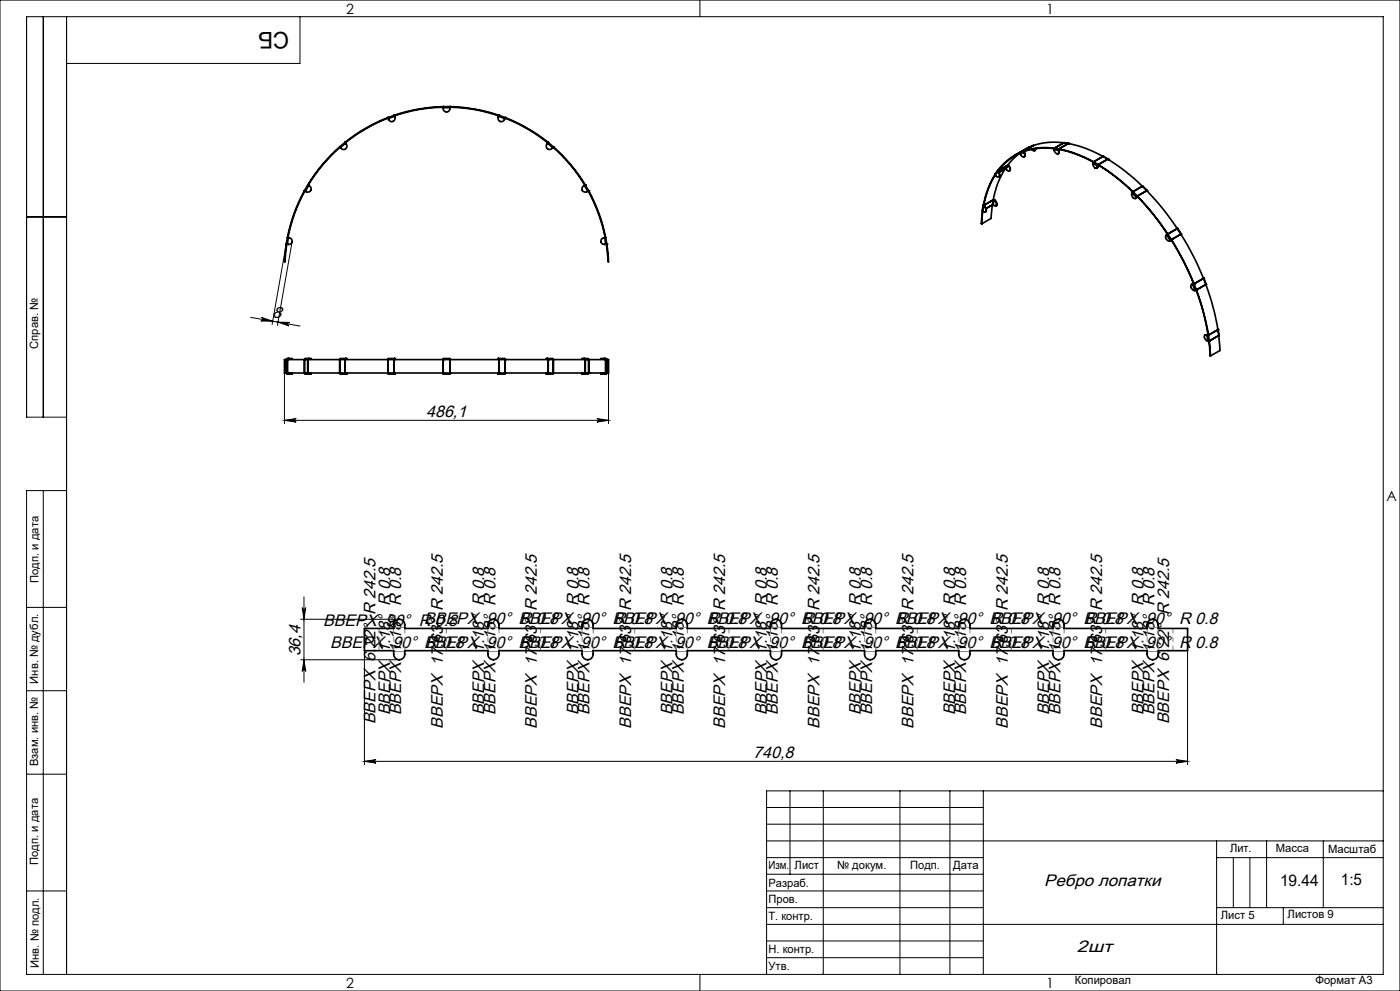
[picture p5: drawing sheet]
<svg xmlns="http://www.w3.org/2000/svg" width="420mm" height="297mm" viewBox="0 0 420 297" stroke-linecap="round" stroke-linejoin="round" font-family="sans-serif">
<g fill="none" stroke="#000" stroke-width=".3">
<path d="M0 0h420v297h-420zM13 5v120M20 5v287M90 5v14h-70M210 0v5M8 65h12M85.9 73.2l-4.3 24.1M87.6 72.5l-4.4 25M75.2 95.1l14.8 2.6M78.5 95.1l3.3 1.2-3.6-.1a.54 .54 0 0 0 .7-.4 .54 .54 0 0 0-.4-.7zM83.4 96.6h3.5a.54 .54 0 0 0-.6 .4 .54 .54 0 0 0 .4 .7zM85.3 111.8v15.2"/>
<path d="M182.6 111.8v15.2M20 125h-12v-120h407v287h-407v-145h12M85.3 126l3.6-.6a.53 .53 0 0 0-.6 .6 .53 .53 0 0 0 .6 .5zM85.3 126h97.3M179.1 125.4l3.5 .6-3.5 .5a.53 .53 0 0 0 .5-.5 .53 .53 0 0 0-.5-.6zM13 147v145M91.2 178.9v25.6M8 182h12M90.2 197.7h29.6M90.2 185.6h29.6M90.7 182.1a.53 .53 0 0 0 .5 .5 .53 .53 0 0 0 .5-.5l-.5 3.5zM91.2 197.7l.5 3.5a.53 .53 0 0 0-.5-.5 .53 .53 0 0 0-.5 .5z"/>
<path d="M109.3 195v34.2M356.3 195v34.2M8 207h12M8 232h12M109.3 228.2l3.5-.6a.53 .53 0 0 0-.5 .6 .53 .53 0 0 0 .5 .5zM109.3 228.2h247M237 237v25M247 237v55M270 237v55M285 237v55M295 237v55M352.8 227.6l3.5 .6-3.5 .5a.53 .53 0 0 0 .5-.5 .53 .53 0 0 0-.5-.6z"/>
<path d="M415 237h-185v55M230 257h65M230 242h65M230 247h65M230 252h185M365 252v40M365 257h50M370 257v15M375 257v15M380 252v20M397 252v20M8 267h12"/>
<path d="M230 262h65M230 267h65M230 272h65M230 277h185M365 272h50M385 272v5M210 292v5M230 282h65M230 287h65"/>
</g>
<g fill="none" stroke="#808080" stroke-width=".3" stroke-dasharray="15.2 1.3 1.3 1.3">
<path d="M118.1 188h3.3M121.5 195.3h-3.4M146.4 188h3.3M149.7 195.3h-3.3M174.6 188h3.4M178 195.3h-3.4M202.9 188h3.3M206.2 195.3h-3.3M231.1 188h3.4M234.5 195.3h-3.4M259.4 188h3.3M262.7 195.3h-3.3"/>
<path d="M287.7 188h3.3M291 195.3h-3.3M315.9 188h3.3M319.2 195.3h-3.3M344.2 188h3.3M347.5 195.3h-3.3"/>
</g>
<g fill="none" stroke="#808080" stroke-width=".3" stroke-dasharray="15.2 1.3 1.3 1.3" stroke-dashoffset="13.8">
<path d="M113.7 188.3v6.7M118.1 188.3v6.7M121.5 195v-6.7M133.9 195v-6.7M146.4 188.3v6.7M149.7 195v-6.7M162.2 188.3v6.7M174.6 188.3v6.7M178 195v-6.7M190.4 188.3v6.7M202.9 188.3v6.7M206.2 195v-6.7"/>
<path d="M218.7 188.3v6.7M231.1 188.3v6.7M234.5 195v-6.7M246.9 188.3v6.7M259.4 188.3v6.7M262.7 195v-6.7M275.2 188.3v6.7M287.6 188.3v6.7M291 195v-6.7M303.4 188.3v6.7M315.9 188.3v6.7M319.2 195v-6.7"/>
<path d="M331.7 188.3v6.7M344.2 188.3v6.7M347.5 195v-6.7M351.9 195v-6.7"/>
</g>
<g fill="#000">
<path d="M83.4 96.6h3.5a.54 .54 0 0 0-.6 .4 .54 .54 0 0 0 .4 .7zM78.5 95.1l3.3 1.2-3.6-.1a.54 .54 0 0 0 .7-.4 .54 .54 0 0 0-.4-.7z"/>
<path d="M85.3 126l3.6-.6a.53 .53 0 0 0-.6 .6 .53 .53 0 0 0 .6 .5zM179.1 125.4l3.5 .6-3.5 .5a.53 .53 0 0 0 .5-.5 .53 .53 0 0 0-.5-.6zM109.3 228.2l3.5-.6a.53 .53 0 0 0-.5 .6 .53 .53 0 0 0 .5 .5zM352.8 227.6l3.5 .6-3.5 .5a.53 .53 0 0 0 .5-.5 .53 .53 0 0 0-.5-.6z"/>
<path d="M91.2 197.7l.5 3.5a.53 .53 0 0 0-.5-.5 .53 .53 0 0 0-.5 .5zM90.7 182.1a.53 .53 0 0 0 .5 .5 .53 .53 0 0 0 .5-.5l-.5 3.5z"/>
</g>
<g fill="none" stroke="#000" stroke-width=".5">
<path d="M116.4 35.2l.1 .3M116.4 35.2h.1M116.4 35.2a50.4 50.4 0 0 0-12.9 7.5M116.4 35.2l.1 .2M116.5 35.4h.1M116.5 35.4a49.4 49.4 0 0 0-12.9 7.4M118.3 34.6l.1 .3M118.3 34.6h.1M118.3 34.6l-1.9 .6M118.3 34.6v.1M118.3 34.7h.1M118.4 34.9a1.03 1.03 0 0 1-.5 1.5 1.03 1.03 0 0 1-1.4-.9"/>
<path d="M118.4 34.9l-1.9 .6M133 32v.3M133 32.3a1.03 1.03 0 0 0 1 1.2 1.03 1.03 0 0 0 1-1.2M133 32a49.1 49.1 0 0 0-14.7 2.6M133 32.1a47.2 47.2 0 0 0-14.7 2.6M133 32h.1M133 32.1h.1M133 32.3h2M133 32h2M133 32v.1M135 32v.3M135 32.1h.1"/>
<path d="M135 32h.1M135 32.1a47.2 47.2 0 0 1 14.6 2.6M135 32a48.7 48.7 0 0 1 14.6 2.6M135 32v.1M149.5 34.9a1.03 1.03 0 0 0 .5 1.5 1.03 1.03 0 0 0 1.4-.9M149.5 34.9l1.9 .6M149.6 34.7h.1M149.6 34.6l-.1 .3M149.6 34.6h.1M149.6 34.6l2 .6M149.6 34.6v.1M151.5 35.4a49.4 49.4 0 0 1 12.9 7.4"/>
<path d="M151.5 35.4h.1M151.6 35.2l-.2 .3M151.6 35.2a50.4 50.4 0 0 1 12.9 7.5M151.6 35.2h.1M151.6 35.2l-.1 .2M91.3 57.1l.3 .2M91.3 57.1a47.9 47.9 0 0 0-5.1 14.1M91.3 57.1h.1M91.3 57.1l.2 .1M91.5 57.2a47.1 47.1 0 0 0-5.1 14M91.5 57.2h.1M92.3 55.4l.3 .2"/>
<path d="M92.3 55.4h.1M92.3 55.4l-1 1.7M92.3 55.4l.2 .1M92.5 55.5h.1M92.6 55.6a1.02 1.02 0 0 1 .6 1.5 1.02 1.02 0 0 1-1.6 .2M92.6 55.6l-1 1.7M101.9 44l.2 .2M101.9 44a50.8 50.8 0 0 0-9.6 11.4M101.9 44h.1M101.9 44l.1 .1M102 44.1a48.3 48.3 0 0 0-9.5 11.4M102 44.1h.1"/>
<path d="M103.5 42.7l.1 .2M103.5 42.7h.1M103.5 42.7l-1.6 1.3M103.5 42.7l.1 .1M103.5 42.8h.1M103.6 42.9a1.03 1.03 0 0 1 .1 1.6 1.03 1.03 0 0 1-1.6-.3M103.6 42.9l-1.5 1.3M164.3 42.9a1.04 1.04 0 0 0-.1 1.7 1.04 1.04 0 0 0 1.6-.4M164.3 42.9l1.5 1.3M164.4 42.8h.1M164.5 42.7l-.2 .2M164.5 42.7h.1"/>
<path d="M164.5 42.7l1.5 1.3M164.5 42.7l-.1 .1M165.9 44.1h.1M165.9 44.1a49.3 49.3 0 0 1 9.5 11.4M166 44l-.2 .2M166 44h.1M166 44a49.4 49.4 0 0 1 9.6 11.4M166 44l-.1 .1M175.3 55.6a1.03 1.03 0 0 0-.6 1.5 1.03 1.03 0 0 0 1.6 .2M175.3 55.6l1 1.7M175.4 55.5h.1M175.6 55.4l-.3 .2"/>
<path d="M175.6 55.4h.1M175.6 55.4l1 1.7M175.6 55.4l-.2 .1M176.5 57.2a49.8 49.8 0 0 1 5 14M176.5 57.2h.1M176.6 57.1l-.3 .2M176.6 57.1a49.2 49.2 0 0 1 5.1 14.1M176.6 57.1h.1M176.6 57.1l-.1 .1M298 59.9h.2M298 59.9l-2.9 1.7M298 59.9h.1"/>
<path d="M298 59.9l-.3 1.5M298 59.8l.3 .1M298.2 59.9l-.2 1.5M298.2 59.9l.2 .2M298.3 59.9h-.1M298.3 59.9l.2 .1M298.5 52.2a26 26 0 0 0-3.5 9.3M298.6 52.5a.82 .82 0 0 0 1.2 .4M298.6 52.5a25.2 25.2 0 0 0-3.5 9.1M299.3 51.1l-.7 1v.4M299.3 51.5l-.7 1M299.3 51.5l.2 .2"/>
<path d="M299.3 51.1v.4M299.3 51.1h.1M299.3 51.1l.1 .1M299.4 51.2v.2M299.4 51.2h.1M299.4 51.4l-.1 .1M299.4 51.4l.2 .2M299.4 51.2v.1M299.5 51.7l.3 .6v.6M299.6 51.6l.3 .7v.6M299.6 51.6l-.1 .1M299.8 53l-.2 .1"/>
<path d="M299.9 52.9l-.1 .1M299.9 52.9h-.1M301.6 50.6h.1M301.6 50.6a25 25 0 0 0-3.6 9.3M301.6 50.6l.2 .1M301.6 50.6l-2 1.1M301.8 50.7a.79 .79 0 0 0 1.1 .4M302.3 49.6l1.4-1.7 2.3-2a17.1 17.1 0 0 0-6.6 5.3M302.3 49.6h.1M302.3 49.6h.2M302.3 49.6l-2.9 1.6M302.3 49.6l-.7 1"/>
<path d="M302.4 49.4l.2 .2M302.5 49.6l-.7 1.1M302.5 49.6l.1 .2M302.6 49.6h-.1M302.6 49.6l.2 .2M302.6 49.8l.4 .9-.1 .4M302.8 49.8l.3 .7-.1 .5M302.8 49.8h-.2M302.9 51.1l-.1 .1M303 51l-.1 .1M306.1 45.7h.1M306.1 45.7a17.4 17.4 0 0 0-6.8 5.4"/>
<path d="M306.1 45.7l-.1 .4M307.1 45.6l-1.1 .5M307.1 45.6l.2 .3M307.2 45.3l-.1 .3M307.2 45.3h.1M307.2 45.3l.1 .1M307.2 45.3l-1.1 .4M307.2 45.6h-.1M307.2 45.6l.2 .3M307.3 45.9v.2a.61 .61 0 0 1-.2 .9 .61 .61 0 0 1-.8-.5l-.3-.4M307.3 45.4l-.1 .2M307.3 45.4h.1"/>
<path d="M307.4 45.9v.1a.63 .63 0 0 1-.2 1M307.4 45.9h-.1M309 44h.1M309 44l-4.6 2.5M309 44l-2.9 1.7M309.5 44.8l.8 .4M310 43.6h.1M310.1 43.6l-1.1 .4M310.1 43.6l-2.9 1.7M310.6 44.6l-.3 .6M310.7 44.6l-.3 .6M316.2 44.8l.4 1a.55 .55 0 0 0 .8 .3 .55 .55 0 0 0 .2-.8"/>
<path d="M316.2 44.8l1.3 .2M316.2 44.6a19.1 19.1 0 0 0-8.9 .8M316.3 44.4l-.1 .4M316.3 44.4h.1M316.3 44.4a19.6 19.6 0 0 0-9.1 .9M316.3 44.4l1.4 .2M317.5 45l.1 .3M317.6 45h-.1M317.6 45l.1 .3M317.7 44.6a35.8 35.8 0 0 1 10.4 3.9M317.7 44.6l-.2 .4M317.7 44.6h.1"/>
<path d="M317.7 44.6v.2M317.7 44.8a34.3 34.3 0 0 1 10.3 3.8M317.7 44.8l-.1 .2M317.7 44.8h.1M317.7 45.3v.4l-.3 .4M317.7 45.3h-.1M319.2 42.8h.1M319.2 42.8a20 20 0 0 0-9.1 .8M319.2 42.8l-2.9 1.6M319.2 42.8l1.4 .2M319.2 42.8l1.3 .2M320.5 43a34.9 34.9 0 0 1 10.4 3.9"/>
<path d="M320.5 43h.1M320.5 43h.2M320.5 43l-2.8 1.6M327.8 48.9l.4 1.1a.55 .55 0 0 0 .5 .5 .55 .55 0 0 0 .5-.6M327.8 48.9l1.4 .8M328.1 48.5l-.3 .4M328.1 48.5h.1M328.1 48.5l1.4 .9M329.2 49.7v.2M329.4 49.9l-.4 .5M329.4 49.7h-.2M329.4 49.7v.2"/>
<path d="M329.4 49.9h-.2M329.5 49.4a57.6 57.6 0 0 1 10.4 8.1M329.5 49.5a57.7 57.7 0 0 1 10.3 8M329.5 49.4l-.3 .3M329.5 49.5l-.1 .2M329.5 49.4h.1M329.5 49.5h.1M329.5 49.4v.1M330.9 46.9h.1M330.9 46.9l1.6 .8M330.9 46.9l-2.8 1.6M330.9 46.9l1.4 .8"/>
<path d="M332.3 47.7a57.6 57.6 0 0 1 10.4 8.1M332.3 47.7h.1M332.3 47.7l.2 .1M332.3 47.7l-2.8 1.7M332.5 47.8h.1M339.6 57.8a1.11 1.11 0 0 0 .1 1.2 1.11 1.11 0 0 0 1.1 .4l.1-.1M339.6 57.8l1.3 1.3M339.9 57.5h.1M339.9 57.5l-.3 .3M339.9 57.5l1.3 1.3M340.9 59.1v.2M341 59.2l-.3 .3"/>
<path d="M341 59.2l-.1 .1M341 59.1h-.1M341 59.1v.1M341.2 58.9a74.9 74.9 0 0 1 9.1 11.3M341.2 58.9l-.2 .2M341.2 58.9h.1M341.2 58.8a81.1 81.1 0 0 1 9.1 11.3M341.2 58.8l-.3 .3M341.2 58.8h.1M341.2 58.8v.1M342.7 55.8h.1M342.7 55.8l-2.8 1.7"/>
<path d="M342.7 55.8l1.5 1.3M342.7 55.8l1.3 1.3M344 57.1a74.9 74.9 0 0 1 9.2 11.4M344 57.1h.1M344 57.1l.2 .1M344 57.1l-2.8 1.7M344.2 57.2l-.1 .1M344.2 57.2v.1M85.9 73.2h.3M85.9 73.2l-.6 5.2h.2l.5-5.2M85.9 73.2h.1M86 73.2h.1"/>
<path d="M86.2 71.2h.3M86.2 71.2h.1M86.2 71.2l-.3 2M86.2 71.2h.2M86.4 71.2h.1M86.5 71.2a1.04 1.04 0 0 1 1.1 1.2 1.04 1.04 0 0 1-1.4 .8M86.5 71.2l-.3 2M181.4 71.2a1.03 1.03 0 0 0-1.1 1.2 1.03 1.03 0 0 0 1.4 .8M181.4 71.2l.3 2M181.5 71.2h.1M181.5 71.2h.2M181.7 71.2h.1"/>
<path d="M181.7 71.2h-.3M181.7 71.2l.3 2M181.9 73.2l.7 5.2-.6-5.2M181.9 73.2h.1M182 73.2h-.3M182 73.2h.1M294.7 63.2l-.2 3.9M294.9 63.3l-.4 3.8M294.9 61.6l-.1 1.6M295 61.5v.3M295 61.5h.1M295 61.5l.1 .1"/>
<path d="M295 61.8l-.2 1.4M295 61.8l.2 .1M295.1 61.6v.1M295.1 61.6h.1M295.1 61.7l-.1 .1M295.1 61.7l.2 .1M295.2 61.9l.4 .4 .2 .9M295.3 61.8l.5 .6 .1 .7M295.3 61.8l-.1 .1M295.8 63.2a.54 .54 0 0 1-.5 .4 .54 .54 0 0 1-.5-.4M295.9 63.1l-.3 .4M295.9 63.1l-.1 .1"/>
<path d="M297.7 61.4h.1M297.7 61.4l-.3 4-2.9 1.7M297.7 61.4h.3M297.7 61.4l-1.9 1.1M298.4 60.1l.4 .6 .1 .7M298.5 60l.4 .5 .2 .8M298.5 60l-.1 .1M298.9 61.4a.51 .51 0 0 1-.4 .4 .51 .51 0 0 1-.5-.4M299.1 61.3l-.3 .4M299.1 61.3l-.2 .1M350 70.4a1.02 1.02 0 0 0-.1 1.2 1.02 1.02 0 0 0 1.1 .5M350 70.4l1 1.7"/>
<path d="M350.3 70.2l-.3 .2M350.3 70.1v.1M350.3 70.2l1.1 1.6M351 72.1l-.1 .1M351.4 71.9a83 83 0 0 1 6.7 13.2M351.4 71.9l-.4 .2M351.4 71.9h.1M351.4 71.8a80.1 80.1 0 0 1 6.8 13.3M351.4 71.8l-.4 .3M351.4 71.8h.1M351.4 71.8v.1M353.2 68.5h.1"/>
<path d="M353.2 68.5l1.2 1.6M353.2 68.5l-2.9 1.6M353.2 68.5l-2.9 1.7M353.2 68.5l1.1 1.7M354.3 70.2a81.6 81.6 0 0 1 6.7 13.2M354.3 70.2h.1M354.3 70.2l-2.9 1.6M357.6 85.2l-.1 .1M357.6 85.2a1.1 1.1 0 0 0-.2 1.2 1.1 1.1 0 0 0 1.1 .7M357.6 85.2h.2M357.8 85.2h-.2M357.8 85.2l.7 1.9"/>
<path d="M357.9 85.2h-.1M357.9 85.2h-.3M358.1 85.1l-.2 .1M358.1 85.1h.1M358.2 85.1l-.4 .1M358.2 85.1h.1M358.2 85.1l.7 1.8M358.8 87a68.5 68.5 0 0 1 3.6 13.4M358.9 86.9h.1M358.9 86.9a71.3 71.3 0 0 1 3.6 13.5M358.9 86.9l-.4 .2M361 83.4h.1"/>
<path d="M361 83.4l-2.8 1.7M361 83.4l.7 1.9M361.1 83.4l.6 1.9M361.7 85.3a72.6 72.6 0 0 1 3.7 13.5M361.7 85.3h.1M361.7 85.3l-2.8 1.6M365.3 98.6h.1M365.4 98.8h.1M365.4 98.6v.2M365.4 98.8l-2.9 1.6M365.4 98.8l.2 1.7M365.4 98.7l.2 1.8"/>
<path d="M85.9 111.8l.2 .3h.7M85.9 111.8h.1M85.9 107.8h.1M85.9 107.8h-.6v4h.6M85.9 111.8h.3M85.9 107.8h.3M85.9 107.8v4M86.2 111.8h5.1M86.2 107.8h5.1M86.2 111.8h.1M86.2 107.8h.1M86.2 111.8l.3 .3v-.2"/>
<path d="M86.2 107.8v4M86.4 111.8l.1 .1M86.5 107.6v-.1l-.3 .3M86.5 107.6l-.1 .2M86.5 107.6h.3M86.5 111.9h.3M86.8 107.5h-.7l-.2 .3M86.8 107.5h.8v.1h-.8M86.8 111.9h.8v.2h-.8M86.8 107.5v.1M86.8 111.9v.2M91.3 111.8l.2 .3h1.4"/>
<path d="M91.3 111.8h.1M91.3 107.8h.1M91.3 111.8h1M91.3 107.8h1M91.3 107.8v4M92.3 111.8h9.6M92.3 107.8h9.6M92.3 111.8h.1M92.3 107.8h.1M92.3 111.8l.3 .3v-.2M92.3 107.8v4M92.5 111.8l.1 .1"/>
<path d="M92.6 107.6v-.1l-.3 .3M92.6 107.6l-.1 .2M92.6 107.6h.3M92.6 111.9h.3M92.9 107.5h-1.4l-.2 .3M92.9 107.5h.4v.1h-.4M92.9 111.9h.4v.2h-.4M92.9 107.5v.1M92.9 111.9v.2M101.9 111.8l.2 .3h1.8M101.9 111.8h.1M101.9 107.8h.1"/>
<path d="M101.9 111.8h1.6M101.9 107.8h1.6M101.9 107.8v4M103.5 111.8h12.9M103.5 107.8h12.9M103.5 111.8h.1M103.5 107.8h.1M103.5 111.8l.1 .3v-.2M103.5 107.8v4M103.5 111.8l.1 .1M103.6 107.6v-.1l-.1 .3M103.6 107.6l-.1 .2"/>
<path d="M103.6 107.6h.3M103.6 111.9h.3M103.9 107.5h-1.8l-.2 .3M103.9 107.5h.2l-.2 .1M103.9 111.9h.2l-.2 .2M103.9 107.5v.1M103.9 111.9v.2M116.4 111.8l.1 .3h2M116.4 111.8h.1M116.4 107.8h.1M116.4 111.8h1.9M116.4 107.8h1.9"/>
<path d="M116.4 107.8v4M118.3 111.8h14.7M118.3 107.8h14.7M118.3 111.8h.1M118.3 107.8h.1M118.3 111.8l.1 .3v-.2M118.3 107.8v4M118.3 111.8l.1 .1M118.4 107.6v-.1l-.1 .3M118.4 107.6l-.1 .2M118.4 107.6h.1M118.4 111.9h.1"/>
<path d="M118.5 107.5h-2l-.1 .3M118.5 107.6h.1M118.5 107.5h.1M118.5 112.1h.1M118.5 111.9h.1M118.5 107.5v.1M118.5 111.9v.2M133 111.8h.1M133 107.8h.1M133 107.8v-.3h2v.3M133 111.8v.3h2v-.3M133 107.8v4"/>
<path d="M133 111.8h2M133 107.8h2M135 111.8h.1M135 107.8h.1M135 111.8h14.6M135 107.8h14.6M135 107.8v4M149.5 107.5h1.9l.2 .3M149.5 107.5v.1M149.5 111.9h.1M149.5 111.9v.2M149.5 107.6l.1-.1v.3"/>
<path d="M149.5 107.6l.1 .2M149.6 111.8l-.1 .1M149.6 111.8h.1M149.6 107.8h.1M149.6 111.8v.3l-.1-.2M149.6 111.8h2M149.6 107.8h2M149.6 107.8v4M151.6 111.8l-.2 .3h-2l.1-.2M151.6 111.8h.1M151.6 107.8h.1M151.6 111.8h12.9"/>
<path d="M151.6 107.8h12.9M151.6 107.8v4M164.1 107.5h1.7l.2 .3M164.1 107.5h-.2l.2 .1M164.1 111.9h-.2l.2 .2M164.1 107.6h.2M164.1 111.9h.2M164.1 107.5v.1M164.1 111.9v.2M164.3 107.6v-.1l.2 .3M164.3 107.6l.1 .2M164.4 111.8l-.1 .1"/>
<path d="M164.5 111.8h.1M164.5 107.8h.1M164.5 111.8l-.2 .3v-.2M164.5 111.8h1.5M164.5 107.8h1.5M164.5 107.8v4M166 111.8l-.2 .3h-1.7M166 111.8h.1M166 107.8h.1M166 107.8v4M166 111.8h9.6M166 107.8h9.6"/>
<path d="M175.1 107.5h1.3l.2 .3M175.1 107.5h-.5v.1h.5M175.1 111.9h-.5v.2h.5M175.1 107.6h.2M175.1 111.9h.2M175.1 107.5v.1M175.1 111.9v.2M175.3 107.6l.1-.1 .2 .3M175.3 107.6l.2 .2M175.5 111.8l-.2 .1M175.6 111.8h.1M175.6 107.8h.1"/>
<path d="M175.6 111.8l-.2 .3-.1-.2M175.6 111.8h1M175.6 107.8h1M175.6 107.8v4M176.6 111.8l-.2 .3h-1.3M176.6 111.8h.1M176.6 107.8h.1M176.6 111.8h5.1M176.6 107.8h5.1M176.6 107.8v4M181.1 107.5h.7l.2 .3M181.1 107.5h-.8v.1h.8"/>
<path d="M181.1 111.9h-.8v.2h.8M181.1 107.6h.3M181.1 111.9h.3M181.1 107.5v.1M181.1 111.9v.2M181.4 107.6v-.1l.3 .3M181.4 107.6l.1 .2M181.5 111.8l-.1 .1M181.7 111.8h.1M181.7 107.8h.1M181.7 107.8v4M181.7 111.8l-.3 .3v-.2"/>
<path d="M181.7 111.8h.3M181.7 107.8h.3M182 111.8l-.2 .3h-.7M182 111.8h.1M182 107.8h.1M182 107.8h.6v4h-.6M182 107.8v4M361.9 100.4a.69 .69 0 0 0-.7 .5 .69 .69 0 0 0 .4 .8l.7 .5M361.9 100.4l.2 .1M362 100.4h-.5M362 100.4h-.1M362 100.4h.2"/>
<path d="M362.1 100.5l.2 1.7M362.2 100.4l-.1 .1M362.4 100.4h-.2M362.4 100.4h.1M362.5 100.4l-.4 .1M362.5 100.4h.1M362.5 100.4l.3 1.8M362.7 102.2l.4 4.5M362.8 102.2h-.5M362.8 102.2l.3 4.5M362.8 102.2h.1M365.6 100.6l.4 4.5-2.9 1.6"/>
<path d="M365.6 100.5v.1M365.6 100.5l-2.8 1.7M109.3 188.3h8.8v-1a1.66 1.66 0 0 1 1.7-1.7 1.66 1.66 0 0 1 1.6 1.7v1h25v-1a1.66 1.66 0 0 1 1.6-1.7 1.66 1.66 0 0 1 1.7 1.7v1h24.9v-1a1.66 1.66 0 0 1 1.7-1.7 1.66 1.66 0 0 1 1.6 1.7v1h25v-1a1.66 1.66 0 0 1 1.6-1.7 1.66 1.66 0 0 1 1.7 1.7v1h24.9a2.07 2.07 0 0 1 1.1-2.6 1.65 1.65 0 0 1 2.3 1.6v1h24.9v-1a1.68 1.68 0 0 1 1.6-1.7 1.68 1.68 0 0 1 1.7 1.7v1h24.9v-1a1.68 1.68 0 0 1 1.7-1.7 1.68 1.68 0 0 1 1.7 1.7v1h24.9v-1a1.68 1.68 0 0 1 1.7-1.7 1.68 1.68 0 0 1 1.6 1.7v1h24.9v-1a1.68 1.68 0 0 1 1.7-1.7 1.68 1.68 0 0 1 1.7 1.7v1h8.8v6.7h-8.8v1.1a1.68 1.68 0 0 1-1.7 1.6 1.68 1.68 0 0 1-1.7-1.6v-1.1h-24.9v1.1a1.68 1.68 0 0 1-1.6 1.6 1.68 1.68 0 0 1-1.7-1.6v-1.1h-24.9v1.1a1.68 1.68 0 0 1-1.7 1.6 1.68 1.68 0 0 1-1.7-1.6v-1.1h-24.9v1.1a1.68 1.68 0 0 1-1.7 1.6 1.68 1.68 0 0 1-1.6-1.6v-1.1h-24.9v1.1a1.66 1.66 0 0 1-1.7 1.6 1.66 1.66 0 0 1-1.7-1.6v-1.1h-24.9v1.1a1.66 1.66 0 0 1-1.7 1.6 1.66 1.66 0 0 1-1.6-1.6v-1.1h-25v1.1a1.66 1.66 0 0 1-1.6 1.6 1.66 1.66 0 0 1-1.7-1.6v-1.1h-24.9v1.1a1.66 1.66 0 0 1-1.7 1.6 1.66 1.66 0 0 1-1.6-1.6v-1.1h-25v1.1a1.66 1.66 0 0 1-1.6 1.6 1.66 1.66 0 0 1-1.7-1.6v-1.1h-8.8z"/>
</g>
<text font-size="6.9" x="86.8" y="9.5" transform="rotate(-180 86.8 9.5)">СБ</text>
<g font-size="5">
<text x="81.5" y="95.1" transform="rotate(10 81.5 95.1)">8</text>
<text x="127.9" y="124.9">486,1</text>
<text x="97" y="187.5">ВВЕРХ 90° R 0.8</text>
<text x="127.3" y="186.9">ВВЕРХ 90° R 0.8</text>
<text x="155.5" y="186.9">ВВЕРХ 90° R 0.8</text>
<text x="183.8" y="186.9">ВВЕРХ 90° R 0.8</text>
<text x="212" y="186.9">ВВЕРХ 90° R 0.8</text>
<text x="240.3" y="186.9">ВВЕРХ 90° R 0.8</text>
<text x="268.6" y="186.9">ВВЕРХ 90° R 0.8</text>
<text x="296.8" y="186.9">ВВЕРХ 90° R 0.8</text>
<text x="325.1" y="186.9">ВВЕРХ 90° R 0.8</text>
<text x="90.1" y="196.7" transform="rotate(-90 90.1 196.7)">36,4</text>
<text x="99" y="194.2">ВВЕРХ 90° R 0.8</text>
<text x="127.3" y="194.2">ВВЕРХ 90° R 0.8</text>
<text x="155.5" y="194.2">ВВЕРХ 90° R 0.8</text>
<text x="183.8" y="194.2">ВВЕРХ 90° R 0.8</text>
<text x="212" y="194.2">ВВЕРХ 90° R 0.8</text>
<text x="240.3" y="194.2">ВВЕРХ 90° R 0.8</text>
<text x="268.6" y="194.2">ВВЕРХ 90° R 0.8</text>
<text x="296.8" y="194.2">ВВЕРХ 90° R 0.8</text>
<text x="325.1" y="194.2">ВВЕРХ 90° R 0.8</text>
<text x="117" y="214.4" transform="rotate(-90 117 214.4)">ВВЕРХ 1.18° R 0.8</text>
<text x="120.4" y="214.4" transform="rotate(-90 120.4 214.4)">ВВЕРХ 1.18° R 0.8</text>
<text x="145.3" y="214.4" transform="rotate(-90 145.3 214.4)">ВВЕРХ 1.18° R 0.8</text>
<text x="148.6" y="214.4" transform="rotate(-90 148.6 214.4)">ВВЕРХ 1.18° R 0.8</text>
<text x="173.5" y="214.4" transform="rotate(-90 173.5 214.4)">ВВЕРХ 1.18° R 0.8</text>
<text x="176.9" y="214.4" transform="rotate(-90 176.9 214.4)">ВВЕРХ 1.18° R 0.8</text>
<text x="201.8" y="214.4" transform="rotate(-90 201.8 214.4)">ВВЕРХ 1.18° R 0.8</text>
<text x="205.1" y="214.4" transform="rotate(-90 205.1 214.4)">ВВЕРХ 1.18° R 0.8</text>
<text x="230" y="214.4" transform="rotate(-90 230 214.4)">ВВЕРХ 1.18° R 0.8</text>
<text x="233.4" y="214.4" transform="rotate(-90 233.4 214.4)">ВВЕРХ 1.18° R 0.8</text>
<text x="258.3" y="214.4" transform="rotate(-90 258.3 214.4)">ВВЕРХ 1.18° R 0.8</text>
<text x="261.6" y="214.4" transform="rotate(-90 261.6 214.4)">ВВЕРХ 1.18° R 0.8</text>
<text x="286.5" y="214.4" transform="rotate(-90 286.5 214.4)">ВВЕРХ 1.18° R 0.8</text>
<text x="289.9" y="214.4" transform="rotate(-90 289.9 214.4)">ВВЕРХ 1.18° R 0.8</text>
<text x="314.8" y="214.4" transform="rotate(-90 314.8 214.4)">ВВЕРХ 1.18° R 0.8</text>
<text x="318.1" y="214.4" transform="rotate(-90 318.1 214.4)">ВВЕРХ 1.18° R 0.8</text>
<text x="343.1" y="214.4" transform="rotate(-90 343.1 214.4)">ВВЕРХ 1.18° R 0.8</text>
<text x="346.4" y="214.4" transform="rotate(-90 346.4 214.4)">ВВЕРХ 1.18° R 0.8</text>
<text x="112.6" y="217.1" transform="rotate(-90 112.6 217.1)">ВВЕРХ 6.22° R 242.5</text>
<text x="132.8" y="218.4" transform="rotate(-90 132.8 218.4)">ВВЕРХ 17.63° R 242.5</text>
<text x="161.1" y="218.4" transform="rotate(-90 161.1 218.4)">ВВЕРХ 17.63° R 242.5</text>
<text x="189.3" y="218.4" transform="rotate(-90 189.3 218.4)">ВВЕРХ 17.63° R 242.5</text>
<text x="217.6" y="218.4" transform="rotate(-90 217.6 218.4)">ВВЕРХ 17.63° R 242.5</text>
<text x="245.8" y="218.4" transform="rotate(-90 245.8 218.4)">ВВЕРХ 17.63° R 242.5</text>
<text x="274.1" y="218.4" transform="rotate(-90 274.1 218.4)">ВВЕРХ 17.63° R 242.5</text>
<text x="302.3" y="218.4" transform="rotate(-90 302.3 218.4)">ВВЕРХ 17.63° R 242.5</text>
<text x="330.6" y="218.4" transform="rotate(-90 330.6 218.4)">ВВЕРХ 17.63° R 242.5</text>
<text x="350.8" y="217.1" transform="rotate(-90 350.8 217.1)">ВВЕРХ 6.22° R 242.5</text>
<text x="226" y="227.1">740,8</text>
<text x="313.2" y="265.5">Ребро лопатки</text>
<text x="323.1" y="285.4">2шт</text>
</g>
<g font-size="4.8">
<text x="384" y="265.6">19.44</text>
<text x="402.3" y="265.3">1:5</text>
</g>
<g font-size="4.2">
<text x="103.8" y="4.2">2</text>
<text x="313.8" y="4.2">1</text>
<text x="415.9" y="150.2">A</text>
<text x="103.8" y="296.2">2</text>
<text x="313.8" y="296.2">1</text>
</g>
<g font-size="3.4">
<text x="11.5" y="104.5" transform="rotate(-90 11.5 104.5)">Справ. №</text>
<text x="11.6" y="174.7" transform="rotate(-90 11.6 174.7)">Подп. и дата</text>
<text x="11.4" y="204.9" transform="rotate(-90 11.4 204.9)">Инв. № дубл.</text>
<text x="11.4" y="229.6" transform="rotate(-90 11.4 229.6)">Взам. инв. №</text>
<text x="369" y="255.5">Лит.</text>
<text x="382.8" y="255.5">Масса</text>
<text x="398.4" y="255.6">Масштаб</text>
<text x="11.4" y="259.2" transform="rotate(-90 11.4 259.2)">Подп. и дата</text>
<text x="230.5" y="260.5">Изм.</text>
<text x="238.4" y="260.4">Лист</text>
<text x="251.1" y="260.4">№ докум.</text>
<text x="273" y="260.4">Подп.</text>
<text x="286" y="260.4">Дата</text>
<text x="230.5" y="265.7">Разраб.</text>
<text x="230.5" y="275.7">Т. контр.</text>
<text x="230.6" y="270.7">Пров.</text>
<text x="366.2" y="275.3">Лист 5</text>
<text x="386.3" y="275.2">Листов 9</text>
<text x="230.6" y="285.7">Н. контр.</text>
<text x="11.6" y="290" transform="rotate(-90 11.6 290)">Инв. № подл.</text>
<text x="230.6" y="290.7">Утв.</text>
<text x="322.5" y="295">Копировал</text>
<text x="394.6" y="295">Формат А3</text>
</g>
</svg>
